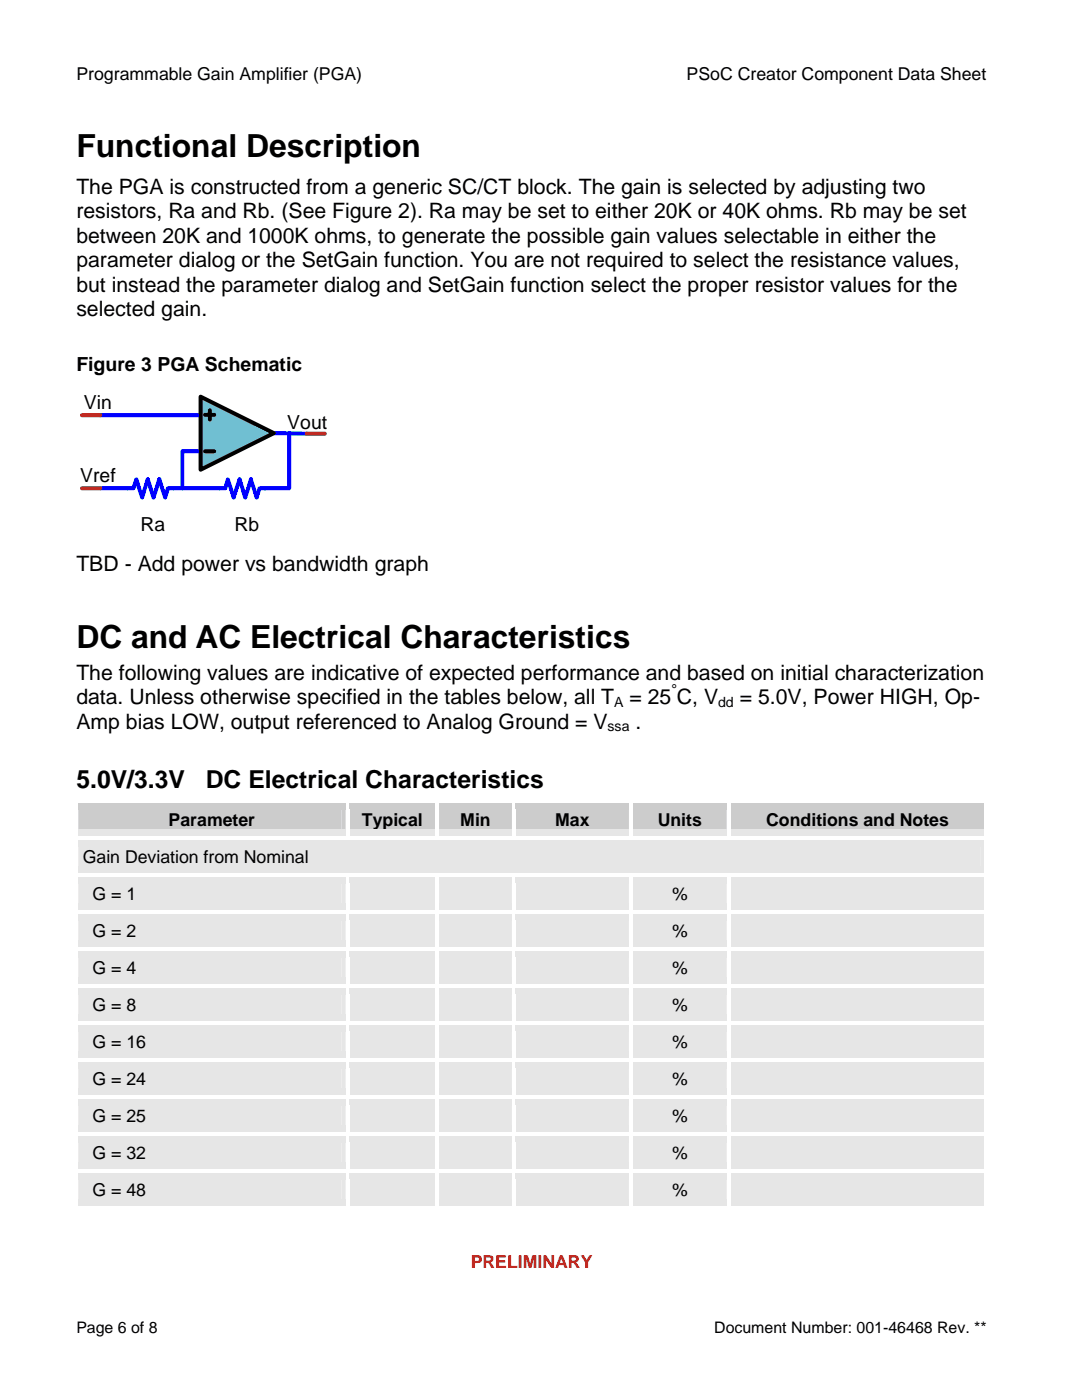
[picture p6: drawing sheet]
<svg xmlns="http://www.w3.org/2000/svg" width="216mm" height="279mm" viewBox="0 0 216 279" stroke-linecap="round" stroke-linejoin="round" font-family="sans-serif">
<path d="M20 82.9h20M29.5 95.6l-1.1 3.7-1.2-3.6-.6 1.8h-6.5M31.8 95.6l-1.2 3.7-1.1-3.6M40 90.1h-3.6v7.4M47.8 95.6l-1.2 3.7-1.1-3.6-.5 1.8h-11.5l-.5 1.8-1.2-3.6M50.1 95.7l1.1 3.6 .6-1.8h1.1M50.1 95.6l-1.2 3.7-1.1-3.6M54.7 86.4l6.5 .2M57.7 86.4v11.1h-4.9" fill="none" stroke="#00f" stroke-width=".8"/>
<path d="M16.4 82.9h3.6M16.4 97.5h3.6M61.2 86.6h3.6" fill="none" stroke="#9a3300" stroke-width=".8"/>
<path d="M40 79.2l14.7 7.2-14.7 7.3z" fill="#70bfd2"/>
<path d="M40 79.2l14.7 7.2-14.7 7.3zM40.9 90.1h1.9M40.9 82.8h1.9M41.9 81.9v1.8" fill="none" stroke="#000" stroke-width=".8"/>
<g fill="#ccc">
<path d="M15.6 160.2h53.4v6.6h-53.4z"/>
<path d="M16.5 161.5h51.6v4h-51.6z"/>
<path d="M69.7 160.2h17.1v6.6h-17.1z"/>
<path d="M70.6 161.5h15.4v4h-15.4z"/>
<path d="M87.6 160.2h14.6v6.6h-14.6z"/>
<path d="M88.5 161.5h12.8v4h-12.8z"/>
<path d="M102.9 160.2h22.6v6.6h-22.6z"/>
<path d="M103.8 161.5h20.8v4h-20.8z"/>
<path d="M126.3 160.2h18.7v6.6h-18.7z"/>
<path d="M127.2 161.5h16.9v4h-16.9z"/>
<path d="M145.8 160.2h50.6v6.6h-50.6z"/>
<path d="M146.7 161.5h48.9v4h-48.9z"/>
</g>
<g fill="#fff">
<path d="M14.8 159.4h.8v2.1h-.8z"/>
<path d="M14.8 159.4h54.2v.8h-54.2z"/>
</g>
<path d="M15.6 160.2h53.4v1.3h-53.4z" fill="#ccc"/>
<g fill="#fff">
<path d="M69 159.4h.7v2.1h-.7z"/>
<path d="M69.7 159.4h17.1v.8h-17.1z"/>
</g>
<path d="M69.7 160.2h17.1v1.3h-17.1z" fill="#ccc"/>
<g fill="#fff">
<path d="M86.8 159.4h.8v2.1h-.8z"/>
<path d="M87.6 159.4h14.6v.8h-14.6z"/>
</g>
<path d="M87.6 160.2h14.6v1.3h-14.6z" fill="#ccc"/>
<g fill="#fff">
<path d="M102.2 159.4h.7v2.1h-.7z"/>
<path d="M102.9 159.4h22.6v.8h-22.6z"/>
</g>
<path d="M102.9 160.2h22.6v1.3h-22.6z" fill="#ccc"/>
<g fill="#fff">
<path d="M125.5 159.4h.8v2.1h-.8z"/>
<path d="M126.3 159.4h18.7v.8h-18.7z"/>
</g>
<path d="M126.3 160.2h18.7v1.3h-18.7z" fill="#ccc"/>
<g fill="#fff">
<path d="M145 159.4h.8v2.1h-.8z"/>
<path d="M145.8 159.4h50.6v.8h-50.6z"/>
</g>
<path d="M145.8 160.2h50.6v1.3h-50.6z" fill="#ccc"/>
<g fill="#fff">
<path d="M196.4 159.4h.8v2.1h-.8z"/>
<path d="M196.4 159.4h.8v.8h-.8z"/>
</g>
<path d="M15 165.5h54.6v1.3h-54.6z" fill="#e6e6e6"/>
<path d="M14.8 161.5h.8v5.3h-.8z" fill="#fff"/>
<path d="M69.1 165.5h18.4v1.3h-18.4z" fill="#e6e6e6"/>
<path d="M69 161.5h.7v5.3h-.7z" fill="#fff"/>
<path d="M87 165.5h15.8v1.3h-15.8z" fill="#e6e6e6"/>
<path d="M86.8 161.5h.8v5.3h-.8z" fill="#fff"/>
<path d="M102.3 165.5h23.9v1.3h-23.9z" fill="#e6e6e6"/>
<path d="M102.2 161.5h.7v5.3h-.7z" fill="#fff"/>
<path d="M125.6 165.5h20.1v1.3h-20.1z" fill="#e6e6e6"/>
<path d="M125.5 161.5h.8v5.3h-.8z" fill="#fff"/>
<path d="M145.2 165.5h51.9v1.3h-51.9z" fill="#e6e6e6"/>
<g fill="#fff">
<path d="M145 161.5h.8v5.3h-.8z"/>
<path d="M196.4 161.5h.8v5.3h-.8z"/>
</g>
<g fill="#e6e6e6">
<path d="M15.6 167.6h180.8v6.6h-180.8z"/>
<path d="M16.5 168.9h179.1v4.1h-179.1z"/>
</g>
<g fill="#fff">
<path d="M14.8 166.8h.8v2.1h-.8z"/>
<path d="M15.6 166.8h53.4v.8h-53.4z"/>
</g>
<path d="M15.6 167.6h54.1v1.3h-54.1z" fill="#e6e6e6"/>
<path d="M69 166.8h17.8v.8h-17.8z" fill="#fff"/>
<path d="M69.7 167.6h17.9v1.3h-17.9z" fill="#e6e6e6"/>
<path d="M86.8 166.8h15.4v.8h-15.4z" fill="#fff"/>
<path d="M87.6 167.6h15.3v1.3h-15.3z" fill="#e6e6e6"/>
<path d="M102.2 166.8h23.3v.8h-23.3z" fill="#fff"/>
<path d="M102.9 167.6h23.4v1.3h-23.4z" fill="#e6e6e6"/>
<path d="M125.5 166.8h19.5v.8h-19.5z" fill="#fff"/>
<path d="M126.3 167.6h19.5v1.3h-19.5z" fill="#e6e6e6"/>
<path d="M145 166.8h51.4v.8h-51.4z" fill="#fff"/>
<path d="M145.8 167.6h50.6v1.3h-50.6z" fill="#e6e6e6"/>
<path d="M196.4 166.8h.8v2.1h-.8z" fill="#fff"/>
<path d="M15 172.9h182.1v1.3h-182.1z" fill="#e6e6e6"/>
<g fill="#fff">
<path d="M14.8 168.9h.8v5.3h-.8z"/>
<path d="M196.4 168.9h.8v5.3h-.8z"/>
</g>
<g fill="#e6e6e6">
<path d="M15.6 175h53.4v6.6h-53.4z"/>
<path d="M16.5 176.3h51.6v4h-51.6z"/>
<path d="M69.7 175h17.1v6.6h-17.1z"/>
<path d="M70.6 176.3h15.4v4h-15.4z"/>
<path d="M87.6 175h14.6v6.6h-14.6z"/>
<path d="M88.5 176.3h12.8v4h-12.8z"/>
<path d="M102.9 175h22.6v6.6h-22.6z"/>
<path d="M103.8 176.3h20.8v4h-20.8z"/>
<path d="M126.3 175h18.7v6.6h-18.7z"/>
<path d="M127.2 176.3h16.9v4h-16.9z"/>
<path d="M145.8 175h50.6v6.6h-50.6z"/>
<path d="M146.7 176.3h48.9v4h-48.9z"/>
</g>
<g fill="#fff">
<path d="M14.8 174.2h.8v2.1h-.8z"/>
<path d="M15.6 174.2h53.4v.8h-53.4z"/>
</g>
<path d="M15.6 175h53.4v1.3h-53.4z" fill="#e6e6e6"/>
<g fill="#fff">
<path d="M69 174.2h.7v2.1h-.7z"/>
<path d="M69.7 174.2h17.1v.8h-17.1z"/>
</g>
<path d="M69.7 175h17.1v1.3h-17.1z" fill="#e6e6e6"/>
<g fill="#fff">
<path d="M86.8 174.2h.8v2.1h-.8z"/>
<path d="M87.6 174.2h14.6v.8h-14.6z"/>
</g>
<path d="M87.6 175h14.6v1.3h-14.6z" fill="#e6e6e6"/>
<g fill="#fff">
<path d="M102.2 174.2h.7v2.1h-.7z"/>
<path d="M102.9 174.2h22.6v.8h-22.6z"/>
</g>
<path d="M102.9 175h22.6v1.3h-22.6z" fill="#e6e6e6"/>
<g fill="#fff">
<path d="M125.5 174.2h.8v2.1h-.8z"/>
<path d="M126.3 174.2h18.7v.8h-18.7z"/>
</g>
<path d="M126.3 175h18.7v1.3h-18.7z" fill="#e6e6e6"/>
<g fill="#fff">
<path d="M145 174.2h.8v2.1h-.8z"/>
<path d="M145.8 174.2h50.6v.8h-50.6z"/>
</g>
<path d="M145.8 175h50.6v1.3h-50.6z" fill="#e6e6e6"/>
<path d="M196.4 174.2h.8v2.1h-.8z" fill="#fff"/>
<path d="M15 180.3h54.6v1.3h-54.6z" fill="#e6e6e6"/>
<path d="M14.8 176.3h.8v5.3h-.8z" fill="#fff"/>
<path d="M69.1 180.3h18.4v1.3h-18.4z" fill="#e6e6e6"/>
<path d="M69 176.3h.7v5.3h-.7z" fill="#fff"/>
<path d="M87 180.3h15.8v1.3h-15.8z" fill="#e6e6e6"/>
<path d="M86.8 176.3h.8v5.3h-.8z" fill="#fff"/>
<path d="M102.3 180.3h23.9v1.3h-23.9z" fill="#e6e6e6"/>
<path d="M102.2 176.3h.7v5.3h-.7z" fill="#fff"/>
<path d="M125.6 180.3h20.1v1.3h-20.1z" fill="#e6e6e6"/>
<path d="M125.5 176.3h.8v5.3h-.8z" fill="#fff"/>
<path d="M145.2 180.3h51.9v1.3h-51.9z" fill="#e6e6e6"/>
<g fill="#fff">
<path d="M145 176.3h.8v5.3h-.8z"/>
<path d="M196.4 176.3h.8v5.3h-.8z"/>
</g>
<g fill="#e6e6e6">
<path d="M15.6 182.4h53.4v6.6h-53.4z"/>
<path d="M16.5 183.7h51.6v4h-51.6z"/>
<path d="M69.7 182.4h17.1v6.6h-17.1z"/>
<path d="M70.6 183.7h15.4v4h-15.4z"/>
<path d="M87.6 182.4h14.6v6.6h-14.6z"/>
<path d="M88.5 183.7h12.8v4h-12.8z"/>
<path d="M102.9 182.4h22.6v6.6h-22.6z"/>
<path d="M103.8 183.7h20.8v4h-20.8z"/>
<path d="M126.3 182.4h18.7v6.6h-18.7z"/>
<path d="M127.2 183.7h16.9v4h-16.9z"/>
<path d="M145.8 182.4h50.6v6.6h-50.6z"/>
<path d="M146.7 183.7h48.9v4h-48.9z"/>
</g>
<g fill="#fff">
<path d="M14.8 181.6h.8v2.1h-.8z"/>
<path d="M15.6 181.6h53.4v.8h-53.4z"/>
</g>
<path d="M15.6 182.4h53.4v1.3h-53.4z" fill="#e6e6e6"/>
<g fill="#fff">
<path d="M69 181.6h.7v2.1h-.7z"/>
<path d="M69.7 181.6h17.1v.8h-17.1z"/>
</g>
<path d="M69.7 182.4h17.1v1.3h-17.1z" fill="#e6e6e6"/>
<g fill="#fff">
<path d="M86.8 181.6h.8v2.1h-.8z"/>
<path d="M87.6 181.6h14.6v.8h-14.6z"/>
</g>
<path d="M87.6 182.4h14.6v1.3h-14.6z" fill="#e6e6e6"/>
<g fill="#fff">
<path d="M102.2 181.6h.7v2.1h-.7z"/>
<path d="M102.9 181.6h22.6v.8h-22.6z"/>
</g>
<path d="M102.9 182.4h22.6v1.3h-22.6z" fill="#e6e6e6"/>
<g fill="#fff">
<path d="M125.5 181.6h.8v2.1h-.8z"/>
<path d="M126.3 181.6h18.7v.8h-18.7z"/>
</g>
<path d="M126.3 182.4h18.7v1.3h-18.7z" fill="#e6e6e6"/>
<g fill="#fff">
<path d="M145 181.6h.8v2.1h-.8z"/>
<path d="M145.8 181.6h50.6v.8h-50.6z"/>
</g>
<path d="M145.8 182.4h50.6v1.3h-50.6z" fill="#e6e6e6"/>
<path d="M196.4 181.6h.8v2.1h-.8z" fill="#fff"/>
<path d="M15 187.7h54.6v1.3h-54.6z" fill="#e6e6e6"/>
<path d="M14.8 183.7h.8v5.3h-.8z" fill="#fff"/>
<path d="M69.1 187.7h18.4v1.3h-18.4z" fill="#e6e6e6"/>
<path d="M69 183.7h.7v5.3h-.7z" fill="#fff"/>
<path d="M87 187.7h15.8v1.3h-15.8z" fill="#e6e6e6"/>
<path d="M86.8 183.7h.8v5.3h-.8z" fill="#fff"/>
<path d="M102.3 187.7h23.9v1.3h-23.9z" fill="#e6e6e6"/>
<path d="M102.2 183.7h.7v5.3h-.7z" fill="#fff"/>
<path d="M125.6 187.7h20.1v1.3h-20.1z" fill="#e6e6e6"/>
<path d="M125.5 183.7h.8v5.3h-.8z" fill="#fff"/>
<path d="M145.2 187.7h51.9v1.3h-51.9z" fill="#e6e6e6"/>
<g fill="#fff">
<path d="M145 183.7h.8v5.3h-.8z"/>
<path d="M196.4 183.7h.8v5.3h-.8z"/>
</g>
<g fill="#e6e6e6">
<path d="M15.6 189.8h53.4v6.6h-53.4z"/>
<path d="M16.5 191.1h51.6v4h-51.6z"/>
<path d="M69.7 189.8h17.1v6.6h-17.1z"/>
<path d="M70.6 191.1h15.4v4h-15.4z"/>
<path d="M87.6 189.8h14.6v6.6h-14.6z"/>
<path d="M88.5 191.1h12.8v4h-12.8z"/>
<path d="M102.9 189.8h22.6v6.6h-22.6z"/>
<path d="M103.8 191.1h20.8v4h-20.8z"/>
<path d="M126.3 189.8h18.7v6.6h-18.7z"/>
<path d="M127.2 191.1h16.9v4h-16.9z"/>
<path d="M145.8 189.8h50.6v6.6h-50.6z"/>
<path d="M146.7 191.1h48.9v4h-48.9z"/>
</g>
<g fill="#fff">
<path d="M14.8 189h.8v2.1h-.8z"/>
<path d="M15.6 189h53.4v.8h-53.4z"/>
</g>
<path d="M15.6 189.8h53.4v1.3h-53.4z" fill="#e6e6e6"/>
<g fill="#fff">
<path d="M69 189h.7v2.1h-.7z"/>
<path d="M69.7 189h17.1v.8h-17.1z"/>
</g>
<path d="M69.7 189.8h17.1v1.3h-17.1z" fill="#e6e6e6"/>
<g fill="#fff">
<path d="M86.8 189h.8v2.1h-.8z"/>
<path d="M87.6 189h14.6v.8h-14.6z"/>
</g>
<path d="M87.6 189.8h14.6v1.3h-14.6z" fill="#e6e6e6"/>
<g fill="#fff">
<path d="M102.2 189h.7v2.1h-.7z"/>
<path d="M102.9 189h22.6v.8h-22.6z"/>
</g>
<path d="M102.9 189.8h22.6v1.3h-22.6z" fill="#e6e6e6"/>
<g fill="#fff">
<path d="M125.5 189h.8v2.1h-.8z"/>
<path d="M126.3 189h18.7v.8h-18.7z"/>
</g>
<path d="M126.3 189.8h18.7v1.3h-18.7z" fill="#e6e6e6"/>
<g fill="#fff">
<path d="M145 189h.8v2.1h-.8z"/>
<path d="M145.8 189h50.6v.8h-50.6z"/>
</g>
<path d="M145.8 189.8h50.6v1.3h-50.6z" fill="#e6e6e6"/>
<path d="M196.4 189h.8v2.1h-.8z" fill="#fff"/>
<path d="M15 195.1h54.6v1.3h-54.6z" fill="#e6e6e6"/>
<path d="M14.8 191.1h.8v5.3h-.8z" fill="#fff"/>
<path d="M69.1 195.1h18.4v1.3h-18.4z" fill="#e6e6e6"/>
<path d="M69 191.1h.7v5.3h-.7z" fill="#fff"/>
<path d="M87 195.1h15.8v1.3h-15.8z" fill="#e6e6e6"/>
<path d="M86.8 191.1h.8v5.3h-.8z" fill="#fff"/>
<path d="M102.3 195.1h23.9v1.3h-23.9z" fill="#e6e6e6"/>
<path d="M102.2 191.1h.7v5.3h-.7z" fill="#fff"/>
<path d="M125.6 195.1h20.1v1.3h-20.1z" fill="#e6e6e6"/>
<path d="M125.5 191.1h.8v5.3h-.8z" fill="#fff"/>
<path d="M145.2 195.1h51.9v1.3h-51.9z" fill="#e6e6e6"/>
<g fill="#fff">
<path d="M145 191.1h.8v5.3h-.8z"/>
<path d="M196.4 191.1h.8v5.3h-.8z"/>
</g>
<g fill="#e6e6e6">
<path d="M15.6 197.2h53.4v6.6h-53.4z"/>
<path d="M16.5 198.5h51.6v4h-51.6z"/>
<path d="M69.7 197.2h17.1v6.6h-17.1z"/>
<path d="M70.6 198.5h15.4v4h-15.4z"/>
<path d="M87.6 197.2h14.6v6.6h-14.6z"/>
<path d="M88.5 198.5h12.8v4h-12.8z"/>
<path d="M102.9 197.2h22.6v6.6h-22.6z"/>
<path d="M103.8 198.5h20.8v4h-20.8z"/>
<path d="M126.3 197.2h18.7v6.6h-18.7z"/>
<path d="M127.2 198.5h16.9v4h-16.9z"/>
<path d="M145.8 197.2h50.6v6.6h-50.6z"/>
<path d="M146.7 198.5h48.9v4h-48.9z"/>
</g>
<g fill="#fff">
<path d="M14.8 196.4h.8v2.1h-.8z"/>
<path d="M15.6 196.4h53.4v.8h-53.4z"/>
</g>
<path d="M15.6 197.2h53.4v1.3h-53.4z" fill="#e6e6e6"/>
<g fill="#fff">
<path d="M69 196.4h.7v2.1h-.7z"/>
<path d="M69.7 196.4h17.1v.8h-17.1z"/>
</g>
<path d="M69.7 197.2h17.1v1.3h-17.1z" fill="#e6e6e6"/>
<g fill="#fff">
<path d="M86.8 196.4h.8v2.1h-.8z"/>
<path d="M87.6 196.4h14.6v.8h-14.6z"/>
</g>
<path d="M87.6 197.2h14.6v1.3h-14.6z" fill="#e6e6e6"/>
<g fill="#fff">
<path d="M102.2 196.4h.7v2.1h-.7z"/>
<path d="M102.9 196.4h22.6v.8h-22.6z"/>
</g>
<path d="M102.9 197.2h22.6v1.3h-22.6z" fill="#e6e6e6"/>
<g fill="#fff">
<path d="M125.5 196.4h.8v2.1h-.8z"/>
<path d="M126.3 196.4h18.7v.8h-18.7z"/>
</g>
<path d="M126.3 197.2h18.7v1.3h-18.7z" fill="#e6e6e6"/>
<g fill="#fff">
<path d="M145 196.4h.8v2.1h-.8z"/>
<path d="M145.8 196.4h50.6v.8h-50.6z"/>
</g>
<path d="M145.8 197.2h50.6v1.3h-50.6z" fill="#e6e6e6"/>
<path d="M196.4 196.4h.8v2.1h-.8z" fill="#fff"/>
<path d="M15 202.5h54.6v1.3h-54.6z" fill="#e6e6e6"/>
<path d="M14.8 198.5h.8v5.3h-.8z" fill="#fff"/>
<path d="M69.1 202.5h18.4v1.3h-18.4z" fill="#e6e6e6"/>
<path d="M69 198.5h.7v5.3h-.7z" fill="#fff"/>
<path d="M87 202.5h15.8v1.3h-15.8z" fill="#e6e6e6"/>
<path d="M86.8 198.5h.8v5.3h-.8z" fill="#fff"/>
<path d="M102.3 202.5h23.9v1.3h-23.9z" fill="#e6e6e6"/>
<path d="M102.2 198.5h.7v5.3h-.7z" fill="#fff"/>
<path d="M125.6 202.5h20.1v1.3h-20.1z" fill="#e6e6e6"/>
<path d="M125.5 198.5h.8v5.3h-.8z" fill="#fff"/>
<path d="M145.2 202.5h51.9v1.3h-51.9z" fill="#e6e6e6"/>
<g fill="#fff">
<path d="M145 198.5h.8v5.3h-.8z"/>
<path d="M196.4 198.5h.8v5.3h-.8z"/>
</g>
<g fill="#e6e6e6">
<path d="M15.6 204.6h53.4v6.6h-53.4z"/>
<path d="M16.5 205.8h51.6v4.1h-51.6z"/>
<path d="M69.7 204.6h17.1v6.6h-17.1z"/>
<path d="M70.6 205.8h15.4v4.1h-15.4z"/>
<path d="M87.6 204.6h14.6v6.6h-14.6z"/>
<path d="M88.5 205.8h12.8v4.1h-12.8z"/>
<path d="M102.9 204.6h22.6v6.6h-22.6z"/>
<path d="M103.8 205.8h20.8v4.1h-20.8z"/>
<path d="M126.3 204.6h18.7v6.6h-18.7z"/>
<path d="M127.2 205.8h16.9v4.1h-16.9z"/>
<path d="M145.8 204.6h50.6v6.6h-50.6z"/>
<path d="M146.7 205.8h48.9v4.1h-48.9z"/>
</g>
<g fill="#fff">
<path d="M14.8 203.8h.8v2h-.8z"/>
<path d="M15.6 203.8h53.4v.8h-53.4z"/>
</g>
<path d="M15.6 204.6h53.4v1.2h-53.4z" fill="#e6e6e6"/>
<g fill="#fff">
<path d="M69 203.8h.7v2h-.7z"/>
<path d="M69.7 203.8h17.1v.8h-17.1z"/>
</g>
<path d="M69.7 204.6h17.1v1.2h-17.1z" fill="#e6e6e6"/>
<g fill="#fff">
<path d="M86.8 203.8h.8v2h-.8z"/>
<path d="M87.6 203.8h14.6v.8h-14.6z"/>
</g>
<path d="M87.6 204.6h14.6v1.2h-14.6z" fill="#e6e6e6"/>
<g fill="#fff">
<path d="M102.2 203.8h.7v2h-.7z"/>
<path d="M102.9 203.8h22.6v.8h-22.6z"/>
</g>
<path d="M102.9 204.6h22.6v1.2h-22.6z" fill="#e6e6e6"/>
<g fill="#fff">
<path d="M125.5 203.8h.8v2h-.8z"/>
<path d="M126.3 203.8h18.7v.8h-18.7z"/>
</g>
<path d="M126.3 204.6h18.7v1.2h-18.7z" fill="#e6e6e6"/>
<g fill="#fff">
<path d="M145 203.8h.8v2h-.8z"/>
<path d="M145.8 203.8h50.6v.8h-50.6z"/>
</g>
<path d="M145.8 204.6h50.6v1.2h-50.6z" fill="#e6e6e6"/>
<path d="M196.4 203.8h.8v2h-.8z" fill="#fff"/>
<path d="M15 209.9h54.6v1.3h-54.6z" fill="#e6e6e6"/>
<path d="M14.8 205.8h.8v5.4h-.8z" fill="#fff"/>
<path d="M69.1 209.9h18.4v1.3h-18.4z" fill="#e6e6e6"/>
<path d="M69 205.8h.7v5.4h-.7z" fill="#fff"/>
<path d="M87 209.9h15.8v1.3h-15.8z" fill="#e6e6e6"/>
<path d="M86.8 205.8h.8v5.4h-.8z" fill="#fff"/>
<path d="M102.3 209.9h23.9v1.3h-23.9z" fill="#e6e6e6"/>
<path d="M102.2 205.8h.7v5.4h-.7z" fill="#fff"/>
<path d="M125.6 209.9h20.1v1.3h-20.1z" fill="#e6e6e6"/>
<path d="M125.5 205.8h.8v5.4h-.8z" fill="#fff"/>
<path d="M145.2 209.9h51.9v1.3h-51.9z" fill="#e6e6e6"/>
<g fill="#fff">
<path d="M145 205.8h.8v5.4h-.8z"/>
<path d="M196.4 205.8h.8v5.4h-.8z"/>
</g>
<g fill="#e6e6e6">
<path d="M15.6 212h53.4v6.5h-53.4z"/>
<path d="M16.5 213.2h51.6v4.1h-51.6z"/>
<path d="M69.7 212h17.1v6.5h-17.1z"/>
<path d="M70.6 213.2h15.4v4.1h-15.4z"/>
<path d="M87.6 212h14.6v6.5h-14.6z"/>
<path d="M88.5 213.2h12.8v4.1h-12.8z"/>
<path d="M102.9 212h22.6v6.5h-22.6z"/>
<path d="M103.8 213.2h20.8v4.1h-20.8z"/>
<path d="M126.3 212h18.7v6.5h-18.7z"/>
<path d="M127.2 213.2h16.9v4.1h-16.9z"/>
<path d="M145.8 212h50.6v6.5h-50.6z"/>
<path d="M146.7 213.2h48.9v4.1h-48.9z"/>
</g>
<g fill="#fff">
<path d="M14.8 211.2h.8v2h-.8z"/>
<path d="M15.6 211.2h53.4v.7h-53.4z"/>
</g>
<path d="M15.6 211.9h53.4v1.3h-53.4z" fill="#e6e6e6"/>
<g fill="#fff">
<path d="M69 211.2h.7v2h-.7z"/>
<path d="M69.7 211.2h17.1v.7h-17.1z"/>
</g>
<path d="M69.7 211.9h17.1v1.3h-17.1z" fill="#e6e6e6"/>
<g fill="#fff">
<path d="M86.8 211.2h.8v2h-.8z"/>
<path d="M87.6 211.2h14.6v.7h-14.6z"/>
</g>
<path d="M87.6 211.9h14.6v1.3h-14.6z" fill="#e6e6e6"/>
<g fill="#fff">
<path d="M102.2 211.2h.7v2h-.7z"/>
<path d="M102.9 211.2h22.6v.7h-22.6z"/>
</g>
<path d="M102.9 211.9h22.6v1.3h-22.6z" fill="#e6e6e6"/>
<g fill="#fff">
<path d="M125.5 211.2h.8v2h-.8z"/>
<path d="M126.3 211.2h18.7v.7h-18.7z"/>
</g>
<path d="M126.3 211.9h18.7v1.3h-18.7z" fill="#e6e6e6"/>
<g fill="#fff">
<path d="M145 211.2h.8v2h-.8z"/>
<path d="M145.8 211.2h50.6v.7h-50.6z"/>
</g>
<path d="M145.8 211.9h50.6v1.3h-50.6z" fill="#e6e6e6"/>
<path d="M196.4 211.2h.8v2h-.8z" fill="#fff"/>
<path d="M15 217.3h54.6v1.2h-54.6z" fill="#e6e6e6"/>
<path d="M14.8 213.2h.8v5.3h-.8z" fill="#fff"/>
<path d="M69.1 217.3h18.4v1.2h-18.4z" fill="#e6e6e6"/>
<path d="M69 213.2h.7v5.3h-.7z" fill="#fff"/>
<path d="M87 217.3h15.8v1.2h-15.8z" fill="#e6e6e6"/>
<path d="M86.8 213.2h.8v5.3h-.8z" fill="#fff"/>
<path d="M102.3 217.3h23.9v1.2h-23.9z" fill="#e6e6e6"/>
<path d="M102.2 213.2h.7v5.3h-.7z" fill="#fff"/>
<path d="M125.6 217.3h20.1v1.2h-20.1z" fill="#e6e6e6"/>
<path d="M125.5 213.2h.8v5.3h-.8z" fill="#fff"/>
<path d="M145.2 217.3h51.9v1.2h-51.9z" fill="#e6e6e6"/>
<g fill="#fff">
<path d="M145 213.2h.8v5.3h-.8z"/>
<path d="M196.4 213.2h.8v5.3h-.8z"/>
</g>
<g fill="#e6e6e6">
<path d="M15.6 219.4h53.4v6.5h-53.4z"/>
<path d="M16.5 220.6h51.6v4.1h-51.6z"/>
<path d="M69.7 219.4h17.1v6.5h-17.1z"/>
<path d="M70.6 220.6h15.4v4.1h-15.4z"/>
<path d="M87.6 219.4h14.6v6.5h-14.6z"/>
<path d="M88.5 220.6h12.8v4.1h-12.8z"/>
<path d="M102.9 219.4h22.6v6.5h-22.6z"/>
<path d="M103.8 220.6h20.8v4.1h-20.8z"/>
<path d="M126.3 219.4h18.7v6.5h-18.7z"/>
<path d="M127.2 220.6h16.9v4.1h-16.9z"/>
<path d="M145.8 219.4h50.6v6.5h-50.6z"/>
<path d="M146.7 220.6h48.9v4.1h-48.9z"/>
</g>
<g fill="#fff">
<path d="M14.8 218.5h.8v2.1h-.8z"/>
<path d="M15.6 218.5h53.4v.8h-53.4z"/>
</g>
<path d="M15.6 219.3h53.4v1.3h-53.4z" fill="#e6e6e6"/>
<g fill="#fff">
<path d="M69 218.5h.7v2.1h-.7z"/>
<path d="M69.7 218.5h17.1v.8h-17.1z"/>
</g>
<path d="M69.7 219.3h17.1v1.3h-17.1z" fill="#e6e6e6"/>
<g fill="#fff">
<path d="M86.8 218.5h.8v2.1h-.8z"/>
<path d="M87.6 218.5h14.6v.8h-14.6z"/>
</g>
<path d="M87.6 219.3h14.6v1.3h-14.6z" fill="#e6e6e6"/>
<g fill="#fff">
<path d="M102.2 218.5h.7v2.1h-.7z"/>
<path d="M102.9 218.5h22.6v.8h-22.6z"/>
</g>
<path d="M102.9 219.3h22.6v1.3h-22.6z" fill="#e6e6e6"/>
<g fill="#fff">
<path d="M125.5 218.5h.8v2.1h-.8z"/>
<path d="M126.3 218.5h18.7v.8h-18.7z"/>
</g>
<path d="M126.3 219.3h18.7v1.3h-18.7z" fill="#e6e6e6"/>
<g fill="#fff">
<path d="M145 218.5h.8v2.1h-.8z"/>
<path d="M145.8 218.5h50.6v.8h-50.6z"/>
</g>
<path d="M145.8 219.3h50.6v1.3h-50.6z" fill="#e6e6e6"/>
<path d="M196.4 218.5h.8v2.1h-.8z" fill="#fff"/>
<path d="M15 224.7h54.6v1.2h-54.6z" fill="#e6e6e6"/>
<path d="M14.8 220.6h.8v5.3h-.8z" fill="#fff"/>
<path d="M69.1 224.7h18.4v1.2h-18.4z" fill="#e6e6e6"/>
<path d="M69 220.6h.7v5.3h-.7z" fill="#fff"/>
<path d="M87 224.7h15.8v1.2h-15.8z" fill="#e6e6e6"/>
<path d="M86.8 220.6h.8v5.3h-.8z" fill="#fff"/>
<path d="M102.3 224.7h23.9v1.2h-23.9z" fill="#e6e6e6"/>
<path d="M102.2 220.6h.7v5.3h-.7z" fill="#fff"/>
<path d="M125.6 224.7h20.1v1.2h-20.1z" fill="#e6e6e6"/>
<path d="M125.5 220.6h.8v5.3h-.8z" fill="#fff"/>
<path d="M145.2 224.7h51.9v1.2h-51.9z" fill="#e6e6e6"/>
<g fill="#fff">
<path d="M145 220.6h.8v5.3h-.8z"/>
<path d="M196.4 220.6h.8v5.3h-.8z"/>
</g>
<g fill="#e6e6e6">
<path d="M15.6 226.7h53.4v6.6h-53.4z"/>
<path d="M16.5 228h51.6v4.1h-51.6z"/>
<path d="M69.7 226.7h17.1v6.6h-17.1z"/>
<path d="M70.6 228h15.4v4.1h-15.4z"/>
<path d="M87.6 226.7h14.6v6.6h-14.6z"/>
<path d="M88.5 228h12.8v4.1h-12.8z"/>
<path d="M102.9 226.7h22.6v6.6h-22.6z"/>
<path d="M103.8 228h20.8v4.1h-20.8z"/>
<path d="M126.3 226.7h18.7v6.6h-18.7z"/>
<path d="M127.2 228h16.9v4.1h-16.9z"/>
<path d="M145.8 226.7h50.6v6.6h-50.6z"/>
<path d="M146.7 228h48.9v4.1h-48.9z"/>
</g>
<g fill="#fff">
<path d="M14.8 225.9h.8v2.1h-.8z"/>
<path d="M15.6 225.9h53.4v.8h-53.4z"/>
</g>
<path d="M15.6 226.7h53.4v1.3h-53.4z" fill="#e6e6e6"/>
<g fill="#fff">
<path d="M69 225.9h.7v2.1h-.7z"/>
<path d="M69.7 225.9h17.1v.8h-17.1z"/>
</g>
<path d="M69.7 226.7h17.1v1.3h-17.1z" fill="#e6e6e6"/>
<g fill="#fff">
<path d="M86.8 225.9h.8v2.1h-.8z"/>
<path d="M87.6 225.9h14.6v.8h-14.6z"/>
</g>
<path d="M87.6 226.7h14.6v1.3h-14.6z" fill="#e6e6e6"/>
<g fill="#fff">
<path d="M102.2 225.9h.7v2.1h-.7z"/>
<path d="M102.9 225.9h22.6v.8h-22.6z"/>
</g>
<path d="M102.9 226.7h22.6v1.3h-22.6z" fill="#e6e6e6"/>
<g fill="#fff">
<path d="M125.5 225.9h.8v2.1h-.8z"/>
<path d="M126.3 225.9h18.7v.8h-18.7z"/>
</g>
<path d="M126.3 226.7h18.7v1.3h-18.7z" fill="#e6e6e6"/>
<g fill="#fff">
<path d="M145 225.9h.8v2.1h-.8z"/>
<path d="M145.8 225.9h50.6v.8h-50.6z"/>
</g>
<path d="M145.8 226.7h50.6v1.3h-50.6z" fill="#e6e6e6"/>
<path d="M196.4 225.9h.8v2.1h-.8z" fill="#fff"/>
<path d="M15 232.1h54.6v1.2h-54.6z" fill="#e6e6e6"/>
<path d="M14.8 228h.8v5.3h-.8z" fill="#fff"/>
<path d="M69.1 232.1h18.4v1.2h-18.4z" fill="#e6e6e6"/>
<path d="M69 228h.7v5.3h-.7z" fill="#fff"/>
<path d="M87 232.1h15.8v1.2h-15.8z" fill="#e6e6e6"/>
<path d="M86.8 228h.8v5.3h-.8z" fill="#fff"/>
<path d="M102.3 232.1h23.9v1.2h-23.9z" fill="#e6e6e6"/>
<path d="M102.2 228h.7v5.3h-.7z" fill="#fff"/>
<path d="M125.6 232.1h20.1v1.2h-20.1z" fill="#e6e6e6"/>
<path d="M125.5 228h.8v5.3h-.8z" fill="#fff"/>
<path d="M145.2 232.1h51.9v1.2h-51.9z" fill="#e6e6e6"/>
<g fill="#fff">
<path d="M145 228h.8v5.3h-.8z"/>
<path d="M196.4 228h.8v5.3h-.8z"/>
</g>
<g fill="#e6e6e6">
<path d="M15.6 234.1h53.4v6.6h-53.4z"/>
<path d="M16.5 235.4h51.6v4.1h-51.6z"/>
<path d="M69.7 234.1h17.1v6.6h-17.1z"/>
<path d="M70.6 235.4h15.4v4.1h-15.4z"/>
<path d="M87.6 234.1h14.6v6.6h-14.6z"/>
<path d="M88.5 235.4h12.8v4.1h-12.8z"/>
<path d="M102.9 234.1h22.6v6.6h-22.6z"/>
<path d="M103.8 235.4h20.8v4.1h-20.8z"/>
<path d="M126.3 234.1h18.7v6.6h-18.7z"/>
<path d="M127.2 235.4h16.9v4.1h-16.9z"/>
<path d="M145.8 234.1h50.6v6.6h-50.6z"/>
<path d="M146.7 235.4h48.9v4.1h-48.9z"/>
</g>
<g fill="#fff">
<path d="M14.8 233.3h.8v2.1h-.8z"/>
<path d="M15.6 233.3h53.4v.8h-53.4z"/>
</g>
<path d="M15.6 234.1h53.4v1.3h-53.4z" fill="#e6e6e6"/>
<g fill="#fff">
<path d="M69 233.3h.7v2.1h-.7z"/>
<path d="M69.7 233.3h17.1v.8h-17.1z"/>
</g>
<path d="M69.7 234.1h17.1v1.3h-17.1z" fill="#e6e6e6"/>
<g fill="#fff">
<path d="M86.8 233.3h.8v2.1h-.8z"/>
<path d="M87.6 233.3h14.6v.8h-14.6z"/>
</g>
<path d="M87.6 234.1h14.6v1.3h-14.6z" fill="#e6e6e6"/>
<g fill="#fff">
<path d="M102.2 233.3h.7v2.1h-.7z"/>
<path d="M102.9 233.3h22.6v.8h-22.6z"/>
</g>
<path d="M102.9 234.1h22.6v1.3h-22.6z" fill="#e6e6e6"/>
<g fill="#fff">
<path d="M125.5 233.3h.8v2.1h-.8z"/>
<path d="M126.3 233.3h18.7v.8h-18.7z"/>
</g>
<path d="M126.3 234.1h18.7v1.3h-18.7z" fill="#e6e6e6"/>
<g fill="#fff">
<path d="M145 233.3h.8v2.1h-.8z"/>
<path d="M145.8 233.3h50.6v.8h-50.6z"/>
</g>
<path d="M145.8 234.1h50.6v1.3h-50.6z" fill="#e6e6e6"/>
<path d="M196.4 233.3h.8v2.1h-.8z" fill="#fff"/>
<path d="M15.2 240.7h54.2" fill="none" stroke="#e6e6e6" stroke-width=".2"/>
<path d="M15 239.4h54.6v1.3h-54.6z" fill="#e6e6e6"/>
<g fill="#fff">
<path d="M14.8 235.4h.8v6.1h-.8z"/>
<path d="M14.8 240.7h54.2v.8h-54.2z"/>
</g>
<path d="M69.4 240.7h17.8" fill="none" stroke="#e6e6e6" stroke-width=".2"/>
<path d="M69.1 239.4h18.4v1.3h-18.4z" fill="#e6e6e6"/>
<g fill="#fff">
<path d="M69 235.4h.7v6.1h-.7z"/>
<path d="M69.7 240.7h17.1v.8h-17.1z"/>
</g>
<path d="M87.2 240.7h15.4" fill="none" stroke="#e6e6e6" stroke-width=".2"/>
<path d="M87 239.4h15.8v1.3h-15.8z" fill="#e6e6e6"/>
<g fill="#fff">
<path d="M86.8 235.4h.8v6.1h-.8z"/>
<path d="M87.6 240.7h14.6v.8h-14.6z"/>
</g>
<path d="M102.6 240.7h23.3" fill="none" stroke="#e6e6e6" stroke-width=".2"/>
<path d="M102.3 239.4h23.9v1.3h-23.9z" fill="#e6e6e6"/>
<g fill="#fff">
<path d="M102.2 235.4h.7v6.1h-.7z"/>
<path d="M102.9 240.7h22.6v.8h-22.6z"/>
</g>
<path d="M125.9 240.7h19.5" fill="none" stroke="#e6e6e6" stroke-width=".2"/>
<path d="M125.6 239.4h20.1v1.3h-20.1z" fill="#e6e6e6"/>
<g fill="#fff">
<path d="M125.5 235.4h.8v6.1h-.8z"/>
<path d="M126.3 240.7h18.7v.8h-18.7z"/>
</g>
<path d="M145.4 240.7h51.4" fill="none" stroke="#e6e6e6" stroke-width=".2"/>
<path d="M145.2 239.4h51.9v1.3h-51.9z" fill="#e6e6e6"/>
<g fill="#fff">
<path d="M145 235.4h.8v6.1h-.8z"/>
<path d="M145.8 240.7h50.6v.8h-50.6z"/>
<path d="M196.4 235.4h.8v6.1h-.8z"/>
<path d="M196.4 240.7h.8v.8h-.8z"/>
</g>
<g font-size="6.3">
<text x="15.2" y="31.3">Functional Description</text>
<text x="15.2" y="129.3">DC and AC Electrical Characteristics</text>
</g>
<g font-size="4.9">
<text x="15.2" y="157.3">5.0V/3.3V</text>
<text x="41.1" y="157.3">DC Electrical Characteristics</text>
</g>
<g font-size="4.2">
<text x="15.2" y="38.7">The PGA is constructed from a generic SC/CT block. The gain is selected by adjusting two</text>
<text x="15.2" y="43.6">resistors, Ra and Rb. (See Figure 2). Ra may be set to either 20K or 40K ohms. Rb may be set</text>
<text x="15.2" y="48.5">between 20K and 1000K ohms, to generate the possible gain values selectable in either the</text>
<text x="15.2" y="53.3">parameter dialog or the SetGain function. You are not required to select the resistance values,</text>
<text x="15.2" y="58.2">but instead the parameter dialog and SetGain function select the proper resistor values for the</text>
<text x="15.2" y="63.1">selected gain.</text>
<text x="15.2" y="114">TBD - Add power vs bandwidth graph</text>
<text x="15.2" y="135.6">The following values are indicative of expected performance and based on initial characterization</text>
<text x="15.2" y="140.5">data. Unless otherwise specified in the tables below, all T</text>
<text x="125.6" y="140.5">= 25 C, V</text>
<text x="147.6" y="140.5">= 5.0V, Power HIGH, Op-</text>
<text x="15.2" y="145.4">Amp bias LOW, output referenced to Analog Ground = V</text>
<text x="126.8" y="145.4">.</text>
</g>
<g font-size="3.9">
<text x="15.2" y="74">Figure 3 PGA Schematic</text>
<text x="16.7" y="81.7">Vin</text>
<text x="57.3" y="85.6">Vout</text>
<text x="16" y="96.3">Vref</text>
<text x="28" y="106">Ra</text>
<text x="46.8" y="106">Rb</text>
</g>
<g font-size="3.5">
<text x="15.2" y="16">Programmable Gain Amplifier (PGA)</text>
<text x="137" y="16">PSoC Creator Component Data Sheet</text>
<text x="33.7" y="164.8">Parameter</text>
<text x="72.2" y="164.8">Typical</text>
<text x="91.8" y="164.8">Min</text>
<text x="110.8" y="164.8">Max</text>
<text x="131.2" y="164.8">Units</text>
<text x="152.9" y="164.8">Conditions and Notes</text>
<text x="16.5" y="172.1">Gain Deviation from Nominal</text>
<text x="18.5" y="179.5">G = 1</text>
<text x="134.1" y="179.5">%</text>
<text x="18.5" y="186.9">G = 2</text>
<text x="134.1" y="186.9">%</text>
<text x="18.5" y="194.3">G = 4</text>
<text x="134.1" y="194.3">%</text>
<text x="18.5" y="201.7">G = 8</text>
<text x="134.1" y="201.7">%</text>
<text x="18.5" y="209.1">G = 16</text>
<text x="134.1" y="209.1">%</text>
<text x="18.5" y="216.5">G = 24</text>
<text x="134.1" y="216.5">%</text>
<text x="18.5" y="223.9">G = 25</text>
<text x="134.1" y="223.9">%</text>
<text x="18.5" y="231.3">G = 32</text>
<text x="134.1" y="231.3">%</text>
<text x="18.5" y="238.7">G = 48</text>
<text x="134.1" y="238.7">%</text>
</g>
<text font-size="3.5" fill="#f00" x="93.9" y="253.1">PRELIMINARY</text>
<g font-size="3.2">
<text x="15.2" y="266">Page 6 of 8</text>
<text x="142.5" y="266">Document Number: 001-46468 Rev. **</text>
</g>
<g font-size="2.8">
<text x="122.5" y="141">A</text>
<text x="134" y="138.6">°</text>
<text x="143.3" y="141">dd</text>
<text x="121.2" y="145.9">ssa</text>
</g>
</svg>
